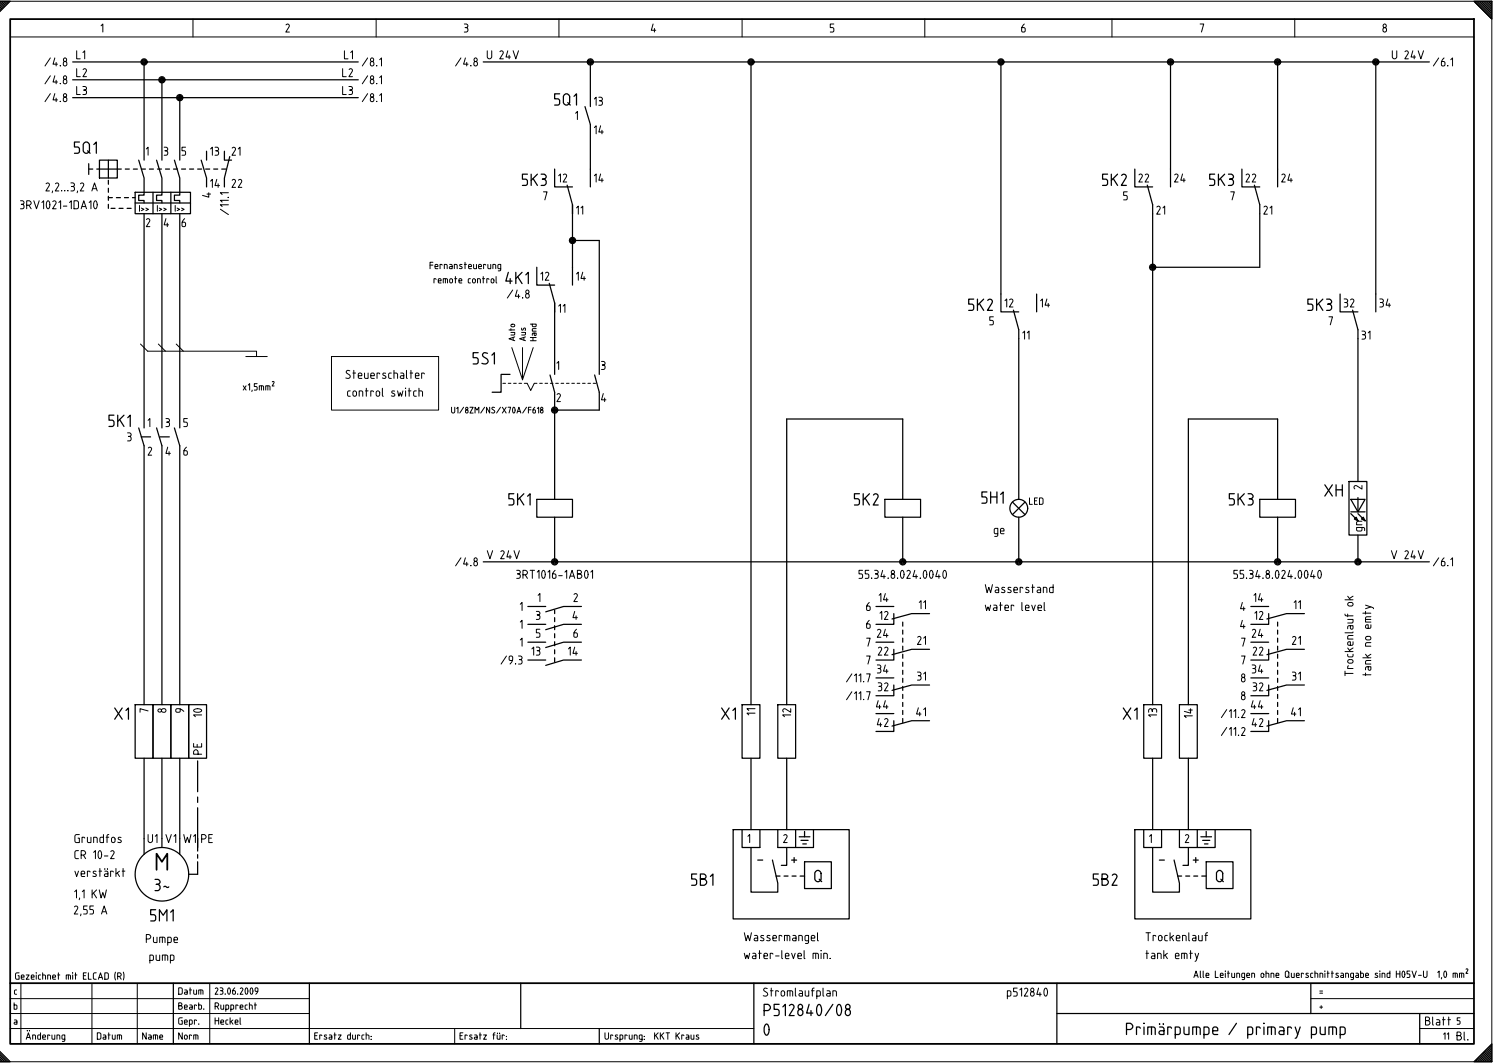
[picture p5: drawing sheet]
<svg xmlns="http://www.w3.org/2000/svg" width="421mm" height="298mm" viewBox="0 0 421 298" stroke-linecap="round" stroke-linejoin="round" font-family="sans-serif">
<g fill="none" stroke="#000" stroke-width=".35">
<path d="M-.1 .9l1.1 1.1M-.1 1.4l.9 .8M-.1 1.9l.6 .6M-.1 2.9l.1 .1M0 2.4l.3 .3M0 .3h2.9l-2.9 3M0 .5l1.3 1.2M.5 .5l1 1M1 .5l.7 .7M1.5 .5l.5 .5M2 .5l.2 .2M20.4 17.3h80"/>
<path d="M40.4 17.3v27.5M135.4 17.3h265M165.4 17.3v12.5M210.4 17.3v180.1M280.4 17.3v70h5M327.9 17.3v35M357.9 17.3v35M385.4 17.3v70M412.9 .3h5v5zM413 .5l4.7 4.7M413.5 .5l4.2 4.2M414 .5l3.7 3.7"/>
<path d="M414.5 .5l3.2 3.2M415 .5l2.7 2.7M415.5 .5l2.2 2.2M416 .5l1.7 1.7M416.5 .5l1.2 1.2M417 .5l.7 .7M417.5 .5l.2 .2M20.4 27.4h80M20.4 22.3h80M45.4 22.3v22.5M50.4 27.4v17.4M163.9 29.8l1.5 5.1v17.4"/>
<path d="M24.9 45.9v2.9M24.9 47.3h1.1M27.1 47.3h6.9M27.9 44.8h5v5.1h-5zM30.4 44.8v5.1M30.4 50.5v1.1M30.4 52.7v1.1M32.6 55.4h1.1M33.4 58.3h1.1M34.9 55.4h1.1M35.1 47.3h1.1M35.6 58.3h1.1"/>
<path d="M37.1 55.4h.8M37.4 47.3h1.1M37.9 53.8h15.5v6h-15.5zM37.9 56.9h15.5M38.9 44.8l1.5 5.1v4.7h-1.5v1.5h1.5v.8M39.6 47.3h1.1M40.4 59.8v60M41.9 47.3h1.1M42.9 53.8v6M43.9 44.8l1.5 5.1v4.7h-1.5v1.5h1.5v.8M44.1 47.3h1.1M45.4 59.8v60"/>
<path d="M46.4 47.3h1.1M47.9 53.8v6M48.6 47.3h1.1M48.9 44.8l1.5 5.1v4.7h-1.5v1.5h1.5v.8M50.4 59.8v60M50.9 47.3h1.1M53.1 47.3h1.1M55.4 47.3h1.1M56.4 44.8l1.5 5.1v2.4M57.6 47.3h1.1M57.9 42.4v2.4M59.9 47.3h1.1"/>
<path d="M62.1 47.3h1.3M62.9 42.4v2.4h2M64.4 43.9l-1.5 6v2.4M155.4 47.3v5h5M158.9 51.8l1.5 5.6v22.4M317.9 47.3v5h5M321.4 51.8l1.5 5.6M322.9 59.8v137.6M347.9 47.3v5h5M351.4 51.8l1.5 5.6M352.9 59.8v15h-30M150.4 74.8v5h5"/>
<path d="M153.9 79.4l1.5 5.5v19.9M160.4 67.3h7.5v37.5M283.9 86.9l1.5 5.5v47.4M290.4 82.3v5M375.4 82.3v5h5M378.9 86.9l1.5 5.5M380.4 94.8v40M38.9 119.8l1.5 5v72.6M43.9 119.8l1.5 5v72.6M48.9 119.8l1.5 5v72.6M142.9 104.8h-2.5v5h-2.5M154.1 105l1.3 4.8v30"/>
<path d="M166.6 105l1.3 4.8v5.1h-12.5M39.6 122.4h2.6M44.8 122.4h2.6M150.4 139.8h10v5.1h-10zM247.9 139.8h10v5.1h-10zM252.9 139.8v-22.5h-32.5v80.1M352.9 139.8h10v5.1h-10zM357.9 139.8v-22.5h-25v80.1M377.9 134.8h5v15h-5zM378.4 139.8h4l-2 3.5zM380.4 139.4v3.9M135.4 157.3h265"/>
<path d="M155.4 144.9v12.4M252.9 144.9v12.4M283.6 140.6l3.5 3.5M285.4 144.9v12.4M287.1 140.6l-3.5 3.5M357.9 144.9v12.4M378.4 143.3h4M378.4 143.8l2 2M380.4 149.8v7.5M380.4 143.8l2 2M147.9 169.8h5M147.9 179.8h5"/>
<path d="M147.9 174.9h5M155.4 170.9v.9M155.4 173v1.1M155.4 175.2v1.2M155.4 177.5v1.1M155.4 179.7v1.1M162.9 169.8h-5l-5 1.5M162.9 179.8h-5l-5 1.5M162.9 174.9h-5l-5 1.5M245.4 169.8h5M245.4 179.8h5M250.4 171.8v3.1h-5"/>
<path d="M252.9 174.2v1.1M252.9 176.5v1.1M252.9 178.7v1.1M260.4 171.8h-5l-5.5 1.5M350.4 169.8h5M350.4 179.8h5M355.4 171.8v3.1h-5M357.9 174.2v1.1M357.9 176.5v1.1M357.9 178.7v1.1M365.4 171.8h-5l-5.5 1.5M37.9 197.4h5v15h-5z"/>
<path d="M42.9 197.4h5v15h-5zM47.9 197.4h5v15h-5zM52.9 197.4h5v15h-5zM147.9 184.8h5M155.4 182v1.1M155.4 184.2v1.1M162.9 184.8h-5l-5 1.5M207.9 197.4h5v15h-5zM217.9 197.4h5v15h-5zM245.4 199.8h5M250.4 181.8v3h-5M252.9 181v1.1"/>
<path d="M252.9 183.2v1.2M252.9 185.5v1.1M252.9 187.7v1.1M252.9 190v1.1M252.9 192.2v1.2M252.9 194.5v1.1M252.9 196.7v1.1M252.9 199v1.1M260.4 181.8h-5l-5.5 1.5M260.4 191.8h-5l-5.5 1.6M320.4 197.4h5v15h-5zM330.4 197.4h5v15h-5z"/>
<path d="M350.4 199.8h5M355.4 181.8v3h-5M357.9 181v1.1M357.9 183.2v1.2M357.9 185.5v1.1M357.9 187.7v1.1M357.9 190v1.1M357.9 192.2v1.2M357.9 194.5v1.1M357.9 196.7v1.1M357.9 199v1.1M365.4 181.8h-5l-5.5 1.5"/>
<path d="M365.4 191.8h-5l-5.5 1.6M40.4 212.4v26.9M45.4 212.4v22.4M50.4 212.4v26.9M55.4 213.1v8.6M210.4 212.4v20M220.4 212.4v20M250.4 201.8v3.1h-5M252.9 201.2v1.1M260.4 201.8h-5l-5.5 1.5M322.9 212.4v20M332.9 212.4v20"/>
<path d="M355.4 201.8v3.1h-5M357.9 201.2v1.1M365.4 201.8h-5l-5.5 1.5M55.4 223.2v1.5M55.4 226.2v12.2M55.4 239.3v1.1M205.4 232.4h32.5v24.9h-32.5zM207.9 232.4v4.9h5v-4.9M210.4 237.3v12.5h7.5v-2.4l-1.5-6.6M217.9 232.4v4.9h5v-4.9M220.4 237.3v5h-1.5M223.9 234.4h3"/>
<path d="M224.4 235.3h2M224.9 236.4h1M225.4 232.9v1.5M227.9 232.4v4.9h-5M317.9 232.4h32.5v24.9h-32.5zM320.4 232.4v4.9h5v-4.9M322.9 237.3v12.5h7.5v-2.4l-1.5-6.6M330.4 232.4v4.9h5v-4.9M332.9 237.3v5h-1.5M336.4 234.4h3M336.9 235.3h2M337.4 236.4h1"/>
<path d="M337.9 232.9v1.5M340.4 232.4v4.9h-5M55.4 241.3v3.5h-2.5M217.4 245.3h1.1M219.6 245.3h1.1M221.9 245.3h1.1M224.1 245.3h1.3M225.4 241.3h7.5v7.5h-7.5zM329.9 245.3h1.1M332.1 245.3h1.1M334.4 245.3h1.1M336.6 245.3h1.3"/>
<path d="M337.9 241.3h7.5v7.5h-7.5zM48.6 275.4v17M86.7 275.4v17M145.9 275.4v12.7M211.2 275.4v17M296 275.4v17M367.2 275.4v8.4M-.1 295.5l1.8 1.8M-.1 296l1.3 1.3M-.1 296.5l.8 .8M0 296.9l.3 .4M0 294.4l2.9 2.9h-2.9"/>
<path d="M0 295l2.2 2.3M167.9 288.1v4.3M296 283.8h116.9M397.7 283.8v8.6M413.3 297.2v.1M413.5 297l.3 .3M413.8 296.7l.5 .6M414 296.4l.8 .9M414.3 296.2l1 1.1M414.5 295.9l1.3 1.4M414.7 295.7l1.6 1.6M415 295.4l1.8 1.9"/>
<path d="M415.2 295.2l2.1 2.1M415.5 295l2.2 2.2M415.7 294.7l2 2M416 294.5l1.7 1.7M416.2 294.2l1.5 1.5M416.5 294l1.2 1.2M416.7 293.7l1 1M417 293.5l.7 .7M417.2 293.2l.5 .5M417.5 293l.2 .2M417.9 292.4v4.9h-5z"/>
<circle cx="40.4" cy="17.3" r=".38"/>
<circle cx="40.4" cy="17.3" r=".63"/>
<circle cx="40.4" cy="17.3" r=".88"/>
<circle cx="165.4" cy="17.3" r=".63"/>
<circle cx="165.4" cy="17.3" r=".88"/>
<circle cx="165.4" cy="17.3" r=".37"/>
<circle cx="210.4" cy="17.3" r=".38"/>
<circle cx="210.4" cy="17.3" r=".63"/>
<circle cx="210.4" cy="17.3" r=".88"/>
<circle cx="280.4" cy="17.3" r=".63"/>
<circle cx="280.4" cy="17.3" r=".88"/>
<circle cx="280.4" cy="17.3" r=".37"/>
<circle cx="327.9" cy="17.3" r=".38"/>
<circle cx="327.9" cy="17.3" r=".63"/>
<circle cx="327.9" cy="17.3" r=".88"/>
<circle cx="357.9" cy="17.3" r=".38"/>
<circle cx="357.9" cy="17.3" r=".63"/>
<circle cx="357.9" cy="17.3" r=".88"/>
<circle cx="385.4" cy="17.3" r=".63"/>
<circle cx="385.4" cy="17.3" r=".88"/>
<circle cx="385.4" cy="17.3" r=".37"/>
<circle cx="45.4" cy="22.4" r=".63"/>
<circle cx="45.4" cy="22.3" r=".88"/>
<circle cx="45.4" cy="22.3" r=".37"/>
<circle cx="50.4" cy="27.3" r=".62"/>
<circle cx="50.4" cy="27.3" r=".87"/>
<circle cx="50.4" cy="27.4" r=".38"/>
<circle cx="160.4" cy="67.3" r=".88"/>
<circle cx="160.4" cy="67.4" r=".62"/>
<circle cx="160.4" cy="67.3" r=".38"/>
<circle cx="322.9" cy="74.8" r=".88"/>
<circle cx="322.9" cy="74.9" r=".62"/>
<circle cx="322.9" cy="74.8" r=".38"/>
<circle cx="155.4" cy="114.8" r=".63"/>
<circle cx="155.4" cy="114.9" r=".88"/>
<circle cx="155.4" cy="114.9" r=".37"/>
<circle cx="155.4" cy="157.3" r=".88"/>
<circle cx="155.4" cy="157.3" r=".37"/>
<circle cx="155.4" cy="157.3" r=".62"/>
<circle cx="252.9" cy="157.3" r=".88"/>
<circle cx="252.9" cy="157.3" r=".37"/>
<circle cx="252.9" cy="157.3" r=".62"/>
<circle cx="285.4" cy="157.3" r=".88"/>
<circle cx="285.4" cy="142.3" r="2.5"/>
<circle cx="285.4" cy="157.3" r=".38"/>
<circle cx="285.4" cy="157.3" r=".62"/>
<circle cx="357.9" cy="157.3" r=".38"/>
<circle cx="357.9" cy="157.3" r=".88"/>
<circle cx="357.9" cy="157.3" r=".62"/>
<circle cx="380.4" cy="157.3" r=".38"/>
<circle cx="380.4" cy="157.3" r=".88"/>
<circle cx="380.4" cy="157.3" r=".62"/>
<circle cx="45.4" cy="244.8" r="7.5"/>
</g>
<g fill="none" stroke="#000" stroke-width=".28">
<path d="M0 .3h417.9v297h-418M2.9 10.4h410M54.1 5.3v5.1M105.4 5.3v5.1M156.6 5.3v5.1M207.9 5.3v5.1M259 5.3v5.1M311.5 5.3v5.1M362.7 5.3v5.1M12.9 51.5a.51 .51 0 0 1 .7-.2 .51 .51 0 0 1 .2 .7l-.9 1.5h1M14.7 53.5l-.1 .5M15.5 51.5a.51 .51 0 0 1 .7-.2 .51 .51 0 0 1 .2 .7l-.9 1.5h1"/>
<path d="M17.2 53.4h.1M18.1 53.4h.1M19 53.4h.1M19.9 51.2h.6a.51 .51 0 0 1 .4 .5 .51 .51 0 0 1-.4 .5h-.4l.6 .2 .2 .7-.4 .4h-.6M21.7 53.5l-.1 .5M22.5 51.5a.51 .51 0 0 1 .7-.2 .51 .51 0 0 1 .2 .7l-.9 1.5h1M25.7 53.5l.8-2.3 .7 2.3M26 52.8h1M120.5 74.2h.8M121.3 73.4h-.8v1.9M121.9 74.6h.8l-.1-.4h-.7v.8l.2 .3h.6M123.9 74.2l-.6-.2v1.3"/>
<path d="M124.5 75.3v-1.3h.5l.3 .3v1M126 74h.4l.3 .3v1l-.8-.1v-.4l.8-.2M127.3 75.3v-1.3h.5l.3 .3v1M129.4 74.1l-.5-.1-.1 .2 .6 .6v.4l-.7-.1M130.1 74h.6M130.3 73.4v1.9M131.3 74.6h.8l-.1-.4h-.7v.8l.2 .3h.6M132.7 74v1l.2 .3h.6v-1.3M134.1 74.6h.8l-.1-.4h-.7v.8l.2 .3h.6M136.1 74.2l-.6-.2v1.3M136.7 74v1l.2 .3h.6v-1.3M138.1 75.3v-1.3h.5l.3 .3v1"/>
<path d="M140.3 75.3h-.6l-.2-.3v-.7l.2-.3h.6v1.6l-.7 .3M39.4 96.4l2 2h30.5v1.5M44.4 96.4l2 2M49.4 96.4l2 2M68.9 99.9h6M92.9 99.9h30v15h-30zM143.4 97.3l3 9M146.4 97.3v9M149.4 97.3l-3 9M98 103.9a.53 .53 0 0 0-.8-.1 .53 .53 0 0 0 0 .7l.6 .4a.67 .67 0 0 1 0 1 .67 .67 0 0 1-.9 0M98.9 104.5h.7M99.1 103.7v2.3"/>
<path d="M100.4 105.2h1l-.2-.6h-.7l-.1 1.1 .2 .3h.8M102.1 104.5v1.2l.3 .3h.7v-1.5M103.9 105.2h1l-.2-.6h-.7l-.1 1.1 .2 .3h.8M106.4 104.7l-.2-.2h-.6v1.5M108 104.5h-.5l-.3 .2 .2 .4 .7 .3-.1 .5h-.9M109.6 104.5h-.5l-.2 .3 .1 1.1 .6 .1M110.4 104.5h.7l.3 .3v1.2M110.4 103.7v2.3M112.2 104.5h.6l.3 .3v1.2l-.9-.1-.1-.4 .3-.3h.7M113.9 103.7v2.1l.2 .2M114.9 104.5h.7M115.1 103.7v2.3"/>
<path d="M116.4 105.2h1l-.2-.6h-.7l-.1 1.1 .2 .3h.8M118.9 104.7l-.2-.2h-.6v1.5M140.9 107.4h.7M142.4 107.4h.7M143.9 107.4h.7M145.4 107.4h.7M146.9 107.4h.8l1 2 1-2h.7M151.2 107.4h.7M152.7 107.4h.7M154.2 107.4h.7M155.7 107.4h.7M157.2 107.4h.7"/>
<path d="M158.7 107.4h.7M160.2 107.4h.7M161.7 107.4h.7M163.2 107.4h.7M164.7 107.4h.7M166.2 107.4h.7M276 163.7l.5 2.3 .5-1.5 .5 1.5 .5-2.3M278.9 164.5h.5l.3 .3v1.2l-.9-.1-.1-.4 .3-.3h.7M281.4 164.5h-.6l-.2 .3 .8 .6 .1 .3-.3 .3-.7-.2M283.2 164.5h-.6l-.2 .3 .8 .6v.3l-.3 .3-.7-.2M284 165.2h1l-.1-.6h-.8l-.1 1.1 .3 .3h.7M286.5 164.7l-.2-.2h-.6v1.5"/>
<path d="M288.2 164.5h-.6l-.2 .3 .8 .6v.3l-.3 .3-.7-.2M289 164.5h.7M289.2 163.7v2.3M290.6 164.5h.6l.3 .3v1.2l-.9-.1-.1-.4 .3-.3h.7M292.2 166v-1.5h.7l.3 .3v1.2M295 163.7v2.3h-.7l-.3-.3v-.9l.3-.3h.7M376.7 172l.3 .5h2M376.7 168h2.3M377.5 173.5h1.5l-.1 .9-1.4 .1M377.5 172v.7M377.5 167l.7 1M377.6 168.9l1-.2a.52 .52 0 0 1 .4 .5 .52 .52 0 0 1-.4 .5h-.7a.49 .49 0 0 1-.4-.3 .49 .49 0 0 1 .1-.5z"/>
<path d="M378.2 175.2l.2 .9h.5l.1-.9h-1.2l-.3 .3v.6M379 179.7v.7l-.3 .3-1.1-.1v-.8l.6-.1v1M379 178h-1.2l-.3 .3v.7h1.5M379 177l-.2 .2h-2.1M379 167l-1 .6M376.7 188v1.2M376.7 188.6h2.3M376.7 182.5h2.3M377.5 183.2v.5l.3 .3 1.1-.1 .1-.7M377.5 181.5l.7 1M377.6 184.9l1-.2a.52 .52 0 0 1 .4 .5 .52 .52 0 0 1-.4 .5l-1-.1-.1-.3zM377.7 186.5l-.2 .2v.5h1.5"/>
<path d="M379 181.5l-1 .6M22 238.2h-.6l-.4 .4 .1 1.8 .9 .1M22.7 239.5l1.1-.2 .2-.3-.2-.6-.3-.2h-.8v2.3M23.4 239.5l.6 1M26.2 238.7l.5-.5v2.3M27.8 238.3a1.29 1.29 0 0 1 .4 2l-.1 .1a1.29 1.29 0 0 1-.4-2zM29.2 239.7h1M31 238.5a.51 .51 0 0 1 .7-.2 .51 .51 0 0 1 .2 .7l-.9 1.5h1M2.9 279.7h83.8M5.9 275.4v17M25.8 275.4v17M38.5 275.4v17"/>
<path d="M41 263l1-.2 .2-.3-.2-.6-1-.2v2.3M43 262.5v1.2l.3 .3h.7v-1.5M44.7 264v-1.5l1.4 .1 .1 1.4M45.5 262.5v1.5M47 264h.7l.3-.3v-.9l-.3-.3h-.7v2.2M48.7 263.2h1l-.1-.6h-.8l-.1 1.1 .3 .3h.7M58.8 275.4v17M208.5 261.2l.5 2.3 .5-1.5 .5 1.5 .5-2.3M211.4 262h.5l.3 .3v1.2l-.9-.1v-.6l.9-.1M213.9 262.1l-.6-.1-.2 .3 .8 .6 .1 .3-.3 .3-.7-.2M215.7 262.1l-.6-.1-.2 .3 .8 .6v.3l-.3 .3-.7-.2M216.5 262.7h1l-.1-.6h-.8l-.1 1.1 .3 .3h.7"/>
<path d="M219 262.2l-.2-.2h-.6v1.5M219.7 263.5v-1.5l1.4 .1 .1 1.4M220.5 262v1.5M222.1 262h.6l.3 .3v1.2l-.9-.1v-.6l.9-.1M223.7 263.5v-1.5h.7l.3 .3v1.2M226.5 263.5h-.7l-.3-.3v-.9l.3-.3h.7v1.9l-.3 .3h-.6M227.2 262.7h1l-.1-.6h-.8l-.1 1.1 .3 .3h.7M229 261.2v2.1l.2 .2M321 261.2h1.2M321.6 261.2v2.3M323.7 262.2l-.2-.2h-.5v1.5M324.6 262.1a.5 .5 0 0 1 .6-.1 .5 .5 0 0 1 .3 .5v.6a.52 .52 0 0 1-.5 .4 .52 .52 0 0 1-.5-.4z"/>
<path d="M327 262h-.5l-.3 .3 .1 1.1 .7 .1M327.7 261.2v2.3M328.1 262.5l.6 1M328.7 262l-1 .7M329.5 262.7h1l-.1-.6h-.8l-.1 1.1 .3 .3h.7M331.2 263.5v-1.5h.7l.3 .3v1.2M333 261.2v2.1l.2 .2M334.1 262h.6l.3 .3v1.2l-.9-.1v-.6l.9-.1M335.7 262v1.2l.3 .3h.7v-1.5M337.5 262h.7M338.2 261.2l-.5 .3v2M367.2 279.7h45.7"/>
<path d="M2.9 288.1h208.3M2.9 283.8h83.8M127.4 288.1v4.3M397.7 288.1h15.2"/>
</g>
<path d="M2.9 5.3h410v287.1h-410zM2.9 275.4h410" fill="none" stroke="#000" stroke-width=".5"/>
<text font-size="7" x="43.6" y="243.9">M</text>
<g font-size="4.9">
<text x="155.2" y="29.6">5Q1</text>
<text x="20.7" y="43.1">5Q1</text>
<text x="146.2" y="52.1">5K3</text>
<text x="308.7" y="52.1">5K2</text>
<text x="338.7" y="52.1">5K3</text>
<text x="141.5" y="79.6">4K1</text>
<text x="271.2" y="87.1">5K2</text>
<text x="366.2" y="87.1">5K3</text>
<text x="132.4" y="102.1">5S1</text>
<text x="30.4" y="119.6">5K1</text>
<text x="142.4" y="141.6">5K1</text>
<text x="239.2" y="141.6">5K2</text>
<text x="274.9" y="141.1">5H1</text>
<text x="344.2" y="141.6">5K3</text>
<text x="370.9" y="139.1">XH</text>
<text x="32" y="201.6">X1</text>
<text x="202" y="201.6">X1</text>
<text x="314.5" y="201.6">X1</text>
<text x="212.1" y="242.1">-</text>
<text x="221.6" y="242.1">+</text>
<text x="324.6" y="242.1">-</text>
<text x="334.1" y="242.1">+</text>
<text x="43.3" y="249.6">3~</text>
<text x="193.6" y="248.1">5B1</text>
<text x="228.1" y="247.1">Q</text>
<text x="306.1" y="248.1">5B2</text>
<text x="340.6" y="247.1">Q</text>
<text x="42" y="258.1">5M1</text>
<text x="213.9" y="284.6">P512840/08</text>
<text x="213.9" y="290.1">0</text>
<text x="315.4" y="289.9">Primärpumpe / primary pump</text>
</g>
<g font-size="3.5">
<text x="28.2" y="9.1">1</text>
<text x="79.9" y="9.1">2</text>
<text x="129.9" y="9.1">3</text>
<text x="182.3" y="9.1">4</text>
<text x="232.4" y="9.1">5</text>
<text x="286" y="9.1">6</text>
<text x="336" y="9.1">7</text>
<text x="387.2" y="9.1">8</text>
<text x="21.4" y="16.6">L1</text>
<text x="96.4" y="16.6">L1</text>
<text x="136.4" y="16.6">U 24V</text>
<text x="389.9" y="16.6">U 24V</text>
<text x="12.5" y="18.6">/4.8</text>
<text x="12.5" y="23.6">/4.8</text>
<text x="21.4" y="21.6">L2</text>
<text x="95.9" y="21.6">L2</text>
<text x="101.4" y="18.6">/8.1</text>
<text x="101.4" y="23.6">/8.1</text>
<text x="127.5" y="18.6">/4.8</text>
<text x="401.4" y="18.6">/6.1</text>
<text x="12.5" y="28.6">/4.8</text>
<text x="21.4" y="26.6">L3</text>
<text x="95.9" y="26.6">L3</text>
<text x="101.4" y="28.6">/8.1</text>
<text x="166.4" y="29.6">13</text>
<text x="161.1" y="33.6">1</text>
<text x="166.4" y="37.6">14</text>
<text x="40.9" y="43.6">1</text>
<text x="45.9" y="43.6">3</text>
<text x="50.9" y="43.6">5</text>
<text x="58.9" y="43.6">13</text>
<text x="64.9" y="43.6">21</text>
<text x="58.9" y="52.6">14</text>
<text x="64.9" y="52.6">22</text>
<text x="156.4" y="51.1">12</text>
<text x="166.4" y="51.1">14</text>
<text x="318.9" y="51.1">22</text>
<text x="328.9" y="51.1">24</text>
<text x="348.9" y="51.1">22</text>
<text x="358.9" y="51.1">24</text>
<text x="5.6" y="58.6">3RV1021-1DA10</text>
<text x="59.1" y="55.4" transform="rotate(-90 59.1 55.4)">4</text>
<text x="152.1" y="56.1">7</text>
<text x="314.6" y="56.1">5</text>
<text x="344.6" y="56.1">7</text>
<text x="40.9" y="63.6">2</text>
<text x="45.9" y="63.6">4</text>
<text x="50.9" y="63.6">6</text>
<text x="64.1" y="60.2" transform="rotate(-90 64.1 60.2)">/11.1</text>
<text x="161.4" y="60.1">11</text>
<text x="323.9" y="60.1">21</text>
<text x="353.9" y="60.1">21</text>
<text x="142" y="83.6">/4.8</text>
<text x="151.4" y="78.6">12</text>
<text x="161.4" y="78.6">14</text>
<text x="156.4" y="87.6">11</text>
<text x="281.4" y="86.1">12</text>
<text x="291.4" y="86.1">14</text>
<text x="376.4" y="86.1">32</text>
<text x="386.4" y="86.1">34</text>
<text x="277.1" y="91.1">5</text>
<text x="286.4" y="95.1">11</text>
<text x="372.1" y="91.1">7</text>
<text x="381.4" y="95.1">31</text>
<text x="155.9" y="103.6">1</text>
<text x="168.4" y="103.6">3</text>
<text x="97.2" y="111.1">control switch</text>
<text x="155.9" y="112.6">2</text>
<text x="168.4" y="112.6">4</text>
<text x="41.4" y="119.6">1</text>
<text x="46.4" y="119.6">3</text>
<text x="51.4" y="119.6">5</text>
<text x="35.6" y="123.6">3</text>
<text x="41.4" y="127.6">2</text>
<text x="46.4" y="127.6">4</text>
<text x="51.4" y="127.6">6</text>
<text x="381.6" y="137.1" transform="rotate(-90 381.6 137.1)">2</text>
<text x="278.4" y="149.6">ge</text>
<text x="381.6" y="148.9" transform="rotate(-90 381.6 148.9)">gn</text>
<text x="127.5" y="158.6">/4.8</text>
<text x="136.4" y="156.6">V 24V</text>
<text x="389.6" y="156.6">V 24V</text>
<text x="401.4" y="158.6">/6.1</text>
<text x="144.6" y="162.1">3RT1016-1AB01</text>
<text x="240.5" y="162.1">55.34.8.024.0040</text>
<text x="345.5" y="162.1">55.34.8.024.0040</text>
<text x="145.6" y="171.1">1</text>
<text x="150.1" y="173.6">3</text>
<text x="150.6" y="168.6">1</text>
<text x="160.4" y="173.6">4</text>
<text x="160.6" y="168.6">2</text>
<text x="242.6" y="171.1">6</text>
<text x="246.1" y="168.6">14</text>
<text x="246.4" y="173.6">12</text>
<text x="257.4" y="170.6">11</text>
<text x="275.9" y="171.1">water level</text>
<text x="347.4" y="171.1">4</text>
<text x="351.1" y="168.6">14</text>
<text x="351.4" y="173.6">12</text>
<text x="362.4" y="170.6">11</text>
<text x="145.6" y="176.1">1</text>
<text x="150.1" y="178.6">5</text>
<text x="160.6" y="178.6">6</text>
<text x="242.6" y="176.1">6</text>
<text x="245.6" y="178.6">24</text>
<text x="347.4" y="176.1">4</text>
<text x="350.6" y="178.6">24</text>
<text x="145.6" y="181.1">1</text>
<text x="148.9" y="183.6">13</text>
<text x="159.1" y="183.6">14</text>
<text x="242.6" y="181.1">7</text>
<text x="245.9" y="183.6">22</text>
<text x="256.9" y="180.6">21</text>
<text x="347.6" y="181.1">7</text>
<text x="350.9" y="183.6">22</text>
<text x="361.9" y="180.6">21</text>
<text x="140.2" y="186.1">/9.3</text>
<text x="237" y="191.1">/11.7</text>
<text x="242.6" y="186.1">7</text>
<text x="245.6" y="188.6">34</text>
<text x="256.9" y="190.6">31</text>
<text x="347.6" y="186.1">7</text>
<text x="347.6" y="191.1">8</text>
<text x="350.6" y="188.6">34</text>
<text x="361.9" y="190.6">31</text>
<text x="384.1" y="189.3" transform="rotate(-90 384.1 189.3)">tank no emty</text>
<text x="237" y="196.1">/11.7</text>
<text x="245.9" y="193.6">32</text>
<text x="347.6" y="196.1">8</text>
<text x="350.9" y="193.6">32</text>
<text x="41.6" y="199.6" transform="rotate(-90 41.6 199.6)">7</text>
<text x="46.6" y="199.6" transform="rotate(-90 46.6 199.6)">8</text>
<text x="51.6" y="199.6" transform="rotate(-90 51.6 199.6)">9</text>
<text x="56.6" y="200.9" transform="rotate(-90 56.6 200.9)">10</text>
<text x="211.6" y="200.3" transform="rotate(-90 211.6 200.3)">11</text>
<text x="221.6" y="200.9" transform="rotate(-90 221.6 200.9)">12</text>
<text x="245.4" y="198.6">44</text>
<text x="245.6" y="203.6">42</text>
<text x="256.6" y="200.6">41</text>
<text x="324.1" y="200.9" transform="rotate(-90 324.1 200.9)">13</text>
<text x="334.1" y="201.1" transform="rotate(-90 334.1 201.1)">14</text>
<text x="342" y="201.1">/11.2</text>
<text x="350.4" y="198.6">44</text>
<text x="350.6" y="203.6">42</text>
<text x="361.6" y="200.6">41</text>
<text x="342" y="206.1">/11.2</text>
<text x="56.6" y="211.3" transform="rotate(-90 56.6 211.3)">PE</text>
<text x="20.9" y="236.1">Grundfos</text>
<text x="41.4" y="236.1">U1</text>
<text x="46.4" y="236.1">V1</text>
<text x="51.4" y="236.1">W1PE</text>
<text x="209.4" y="236.1">1</text>
<text x="219.4" y="236.1">2</text>
<text x="321.9" y="236.1">1</text>
<text x="331.9" y="236.1">2</text>
<text x="20.9" y="245.6">verstärkt</text>
<text x="20.8" y="251.6">1,1 KW</text>
<text x="20.7" y="256.1">2,55 A</text>
<text x="41.9" y="269.1">pump</text>
<text x="208.4" y="268.6">water-level min.</text>
<text x="320.9" y="268.6">tank emty</text>
<text x="213.7" y="279.1">Stromlaufplan</text>
<text x="282" y="279.1">p512840</text>
<text x="399.2" y="287.2">Blatt</text>
<text x="408" y="291.4">Bl.</text>
</g>
<g font-size="2.8">
<text x="121.5" y="79.4">remote control</text>
<text x="67.6" y="109.4">x1,5mm²</text>
<text x="288.3" y="141.4">LED</text>
<text x="4.3" y="274.3">Gezeichnet mit ELCAD (R)</text>
<text x="334.3" y="273.9">Alle Leitungen ohne Querschnittsangabe sind H05V-U 1,0 mm2</text>
<text x="4" y="278.5">c</text>
<text x="50" y="278.5">Datum</text>
<text x="60.2" y="278.5">23.06.2009</text>
<text x="369.6" y="278.5">=</text>
<text x="3.9" y="286.9">a</text>
<text x="3.9" y="282.7">b</text>
<text x="50" y="282.7">Bearb.</text>
<text x="50" y="286.9">Gepr.</text>
<text x="60.2" y="282.7">Rupprecht</text>
<text x="60.2" y="286.9">Heckel</text>
<text x="369.6" y="282.7">+</text>
<text x="408.1" y="286.9">5</text>
<text x="7.3" y="291.2">Änderung</text>
<text x="27.2" y="291.2">Datum</text>
<text x="39.9" y="291.2">Name</text>
<text x="50" y="291.2">Norm</text>
<text x="88.1" y="291.2">Ersatz durch:</text>
<text x="128.8" y="291.2">Ersatz für:</text>
<text x="169.4" y="291.2">Ursprung: KKT Kraus</text>
<text x="404.3" y="291.2">11</text>
</g>
<g font-size="2.5">
<text x="39" y="59.2">I&gt;&gt;</text>
<text x="44" y="59.2">I&gt;&gt;</text>
<text x="49" y="59.2">I&gt;&gt;</text>
<text x="144.3" y="95.5" transform="rotate(-90 144.3 95.5)">Auto</text>
<text x="147.3" y="95.5" transform="rotate(-90 147.3 95.5)">Aus</text>
<text x="150.3" y="95.5" transform="rotate(-90 150.3 95.5)">Hand</text>
<text x="126.4" y="115.7">U1/8ZM/NS/X70A/F618</text>
</g>
</svg>
